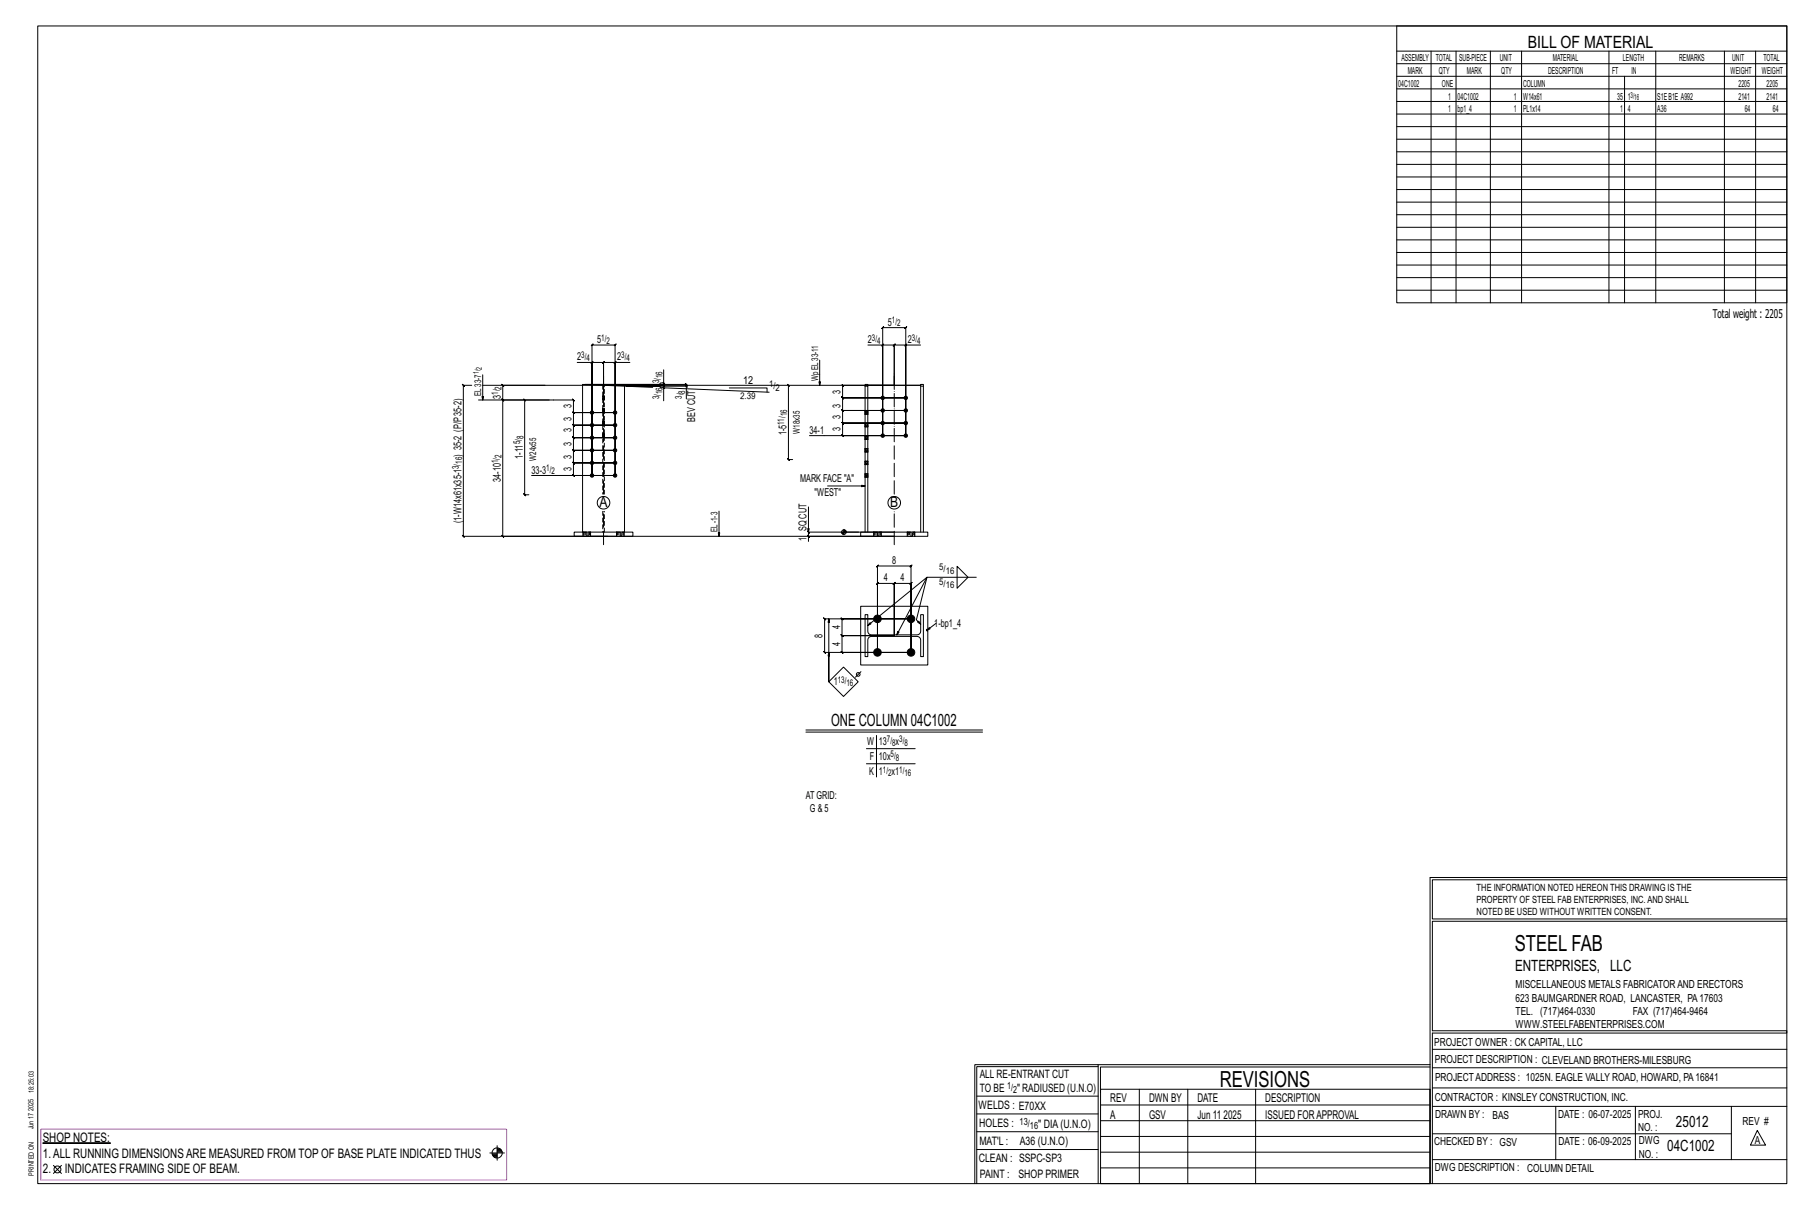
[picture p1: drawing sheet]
<svg xmlns="http://www.w3.org/2000/svg" width="914mm" height="610mm" viewBox="0 0 914 610" stroke-linecap="round" stroke-linejoin="round" font-family="sans-serif">
<g fill="#000" stroke="#000" stroke-width=".5">
<path d="M22 577h34z"/>
<circle cx="299" cy="215" r=".9"/>
<circle cx="299" cy="208" r=".9"/>
<circle cx="310" cy="215" r=".9"/>
<circle cx="310" cy="208" r=".9"/>
<circle cx="445" cy="201" r=".9"/>
<circle cx="445" cy="207" r=".9"/>
<circle cx="445" cy="220" r=".9"/>
<circle cx="445" cy="213" r=".9"/>
<circle cx="457" cy="207" r=".9"/>
<circle cx="457" cy="220" r=".9"/>
<circle cx="457" cy="201" r=".9"/>
<circle cx="457" cy="213" r=".9"/>
<circle cx="299" cy="234" r=".9"/>
<circle cx="299" cy="240" r=".9"/>
<circle cx="299" cy="221" r=".9"/>
<circle cx="299" cy="227" r=".9"/>
<circle cx="310" cy="240" r=".9"/>
<circle cx="310" cy="221" r=".9"/>
<circle cx="310" cy="227" r=".9"/>
<circle cx="310" cy="234" r=".9"/>
<circle cx="443" cy="312" r="1.9"/>
<circle cx="460" cy="312" r="1.9"/>
<circle cx="443" cy="329" r="1.9"/>
<circle cx="460" cy="329" r="1.9"/>
</g>
<g fill="none" stroke="#000" stroke-width=".5">
<path d="M19 13h883v584h-883zM705 13h197v140h-197zM705 26h197M705 32h197M705 39h197M722 26v127M735 26v127M752 26v127M768 26v127M812 26v127M820 39v114M836 26v127"/>
<path d="M870 26v127M886 26v127M705 45h197M705 51h197M705 58h197M705 64h197M705 70h197M705 77h197M705 83h197M705 89h197M705 96h197M705 102h197"/>
<path d="M705 108h197M705 115h197M705 121h197M705 127h197M705 134h197M705 140h197M705 146h197M438 174h7v46v-55v1l1-1h-1h12v1l1-1h-1v55v-46h8M445 174h6v1l1-1h-1v20M446 174l-1 1zM457 174h-6h1l-1 1v-1v20M458 174l-1 1z"/>
<path d="M238 194h-4h-1l1 1v-1v77l-1-1 1 1h217h-43v2M244 189v13M244 194h207M275 194h-21h-1l1 1v-1v8l-1-1 1 1h35v-1l1 1h-1v6l1 1-1-1h21h-21l1 1-1-1v7v-1l1 1h-1h21h-21v-1l1 1h-1v6v-1l1 1h-1h21h-21v-1l1 1h-1v6l1 1-1-1h21h-21l1 1-1-1v7v-1l1 1h-1h21h-21v-1l1 1h-1v6v-1l1 1h-1h21h-42M291 183h8v57v-66l-1 1 1-1h11v1l1-1h-1v66v-57h8M299 183h-1l1-1zM299 183h6h-1l1-1v1v19v-19h-1l1-1v1h5M304 200h.1M305 200h.1M310 183l1-1zM315 195h14M334 195l1 1z"/>
<path d="M334 193l1 1zM335 193v1h-1l1 1v-1h-29h29h-1l1 1v-1v2M335 187v6h-2v1h-38h51v-1l1 1h-1v1M335 196l53 2M346 194l1 1zM368 196h19v2M397 194l1 1zM398 194v38l-1-1 1 1h2M414 182v12M437 195h1v74M437 195v-1h2h27v75M437 195v74"/>
<path d="M438 195l1-1 26 1v74M451 194h-26l1 1-1-1v7v-1l1 1h-1h32h-32v-1l1 1h-1v6l1 1-1-1h32h-32l1 1-1-1v6l1 1-1-1h32h-32l1 1-1-1v7v-1l1 1h-1h32h-49M465 195h1M241 202h13M264 201l1 1zM265 202v48l-1-1 1 1h2M277 202h-23l-1-1 1 1v69l-1-1 1 1h53M304 202h.1M304 208h.1M304 206h.1M304 214h.1M304 213h.1"/>
<path d="M304 219h.1M305 202h.1M305 208h.1M305 206h.1M305 214h.1M305 213h.1M305 219h.1M346 201v-6h-30h17v1h2v6M437 207h.1M437 209h.1M437 214h.1M437 215h.1"/>
<path d="M438 207h.1M438 209h.1M438 214h.1M438 215h.1M304 221h.1M305 221h.1M437 220h.1M437 222h.1M437 226h.1M437 228h.1M437 233h.1M437 234h.1"/>
<path d="M437 239h.1M438 220h.1M438 222h.1M438 226h.1M438 228h.1M438 233h.1M438 234h.1M438 239h.1M363 258v13M408 256v13M418 245h19M437 241h.1"/>
<path d="M438 241h.1M290 269h29v2h-29zM294 269v-75l21 1v74M294 269h.1M294 271h.1M298 269h.1M298 271h.1M311 269h.1M311 271h.1M315 269h.1M315 271h.1M407 270l1 1z"/>
<path d="M424 269h9M425 269h1M425 270h1M426 267v3M426 268h1M426 267h.1M434 269h34v2h-34zM441 269h.1M441 271h.1M445 269h.1M445 271h.1M451 269h-43l-1-1 1 1v2"/>
<path d="M458 269h.1M458 271h.1M462 269h.1M462 271h.1M443 286h-1l1-1v1h17h-1l1-1v1v43v-35l-1 1 1-1h-9h1l-1 1v-1v27v-27h1l-1 1v-1h-8l-1 1 1-1v35zM483 286l6 5-6 6zM493 291h-25l-15 29M416 312h44h-35h-1l1 1v-1v9l-1-1 1 1h26h-26l-1-1 1 1v8h-1l1 1v-1h35h-44l1 1-1-1v-17l1 1zM418 312v32v-15M434 306h34v30h-34zM437 310h1v9v1h2h23l2-1v-9h1v21h-1v-8l-1-1-1-1h-24l-1 2v8h-1zM465 315l-3-2 6-22-30 25"/>
<path d="M468 318h.1M468 318v1M472 315l-4 3M434 339l-2 3M418 344l8-7 7 7-7 7zM407 368h89M407 369h89M437 378h25M442 371v21M437 385h25M722 443v154M722 443h180"/>
<path d="M902 444h-179v20h179M902 465h-179v55h179v1h-179v76M554 538h-61v59M554 537h168M722 538h-167v13M723 539h179M723 530h179M493 553h61M555 550h167v47h-167zM555 558h167M575 550v47M599 550v47"/>
<path d="M634 550v47M723 549h179M723 558h179M785 558v27M825 558v27M874 558v27M251 578v8M251 580h1M493 571h61M493 562h61M555 573h167M555 566h167"/>
<path d="M723 572h151M887 570l4 8h-8zM27 588l4 4M31 588l-4 4M247 582h8M248 582h3M248 583h3M249 583h2M249 584h2M251 581h2M251 580h2M492 597v-60h62v60"/>
<path d="M493 580h61M555 589h167M555 581h167M723 585h179"/>
<circle cx="305" cy="254" r="3"/>
<circle cx="451" cy="254" r="3"/>
<circle cx="426" cy="269" r="1.2"/>
<circle cx="433" cy="340" r=".9"/>
<circle cx="29" cy="590" r="1.8"/>
<circle cx="251" cy="582" r="2.6"/>
</g>
<path d="M21 570h235v26h-235z" fill="none" stroke="#f0f" stroke-width=".5"/>
<g fill="none" stroke="#000" stroke-width=".5" stroke-dasharray="2 1.4">
<path d="M304 194v55M305 200h-1M305 200h.1M438 195v-1M465 194v1M304 201h1zM304 202h.1M304 201v-1M304 207h1zM304 208h.1M304 207h.1M304 213l1 1z"/>
<path d="M304 214h.1M304 213h.1M304 220h1zM304 220h.1M304 202h1M304 208h1M304 214h1M305 206h-1M305 213h-1M305 219h-1M305 201h-1M305 202h.1"/>
<path d="M305 201l-1-1M305 207h-1M305 208h-1M305 208h.1M305 206h.1M305 207l-1-1M305 214h-1M305 214h.1M305 213h.1M305 219h.1M305 220l-1-1M437 208h1z"/>
<path d="M437 208h1M437 207h.1M437 209h.1M437 209h1M437 208l1 1M437 214l1 1zM437 214h1M437 214h.1M437 215h.1M437 215h1M438 207h-1M438 214h-1"/>
<path d="M438 207h.1M438 208v1M438 214h.1M438 215h.1M304 221h.1M304 221h1M305 220h-1M305 221h.1M437 221h1zM437 221h1M437 220h1M437 220h.1"/>
<path d="M437 222h.1M437 222h1M437 221l1 1M437 227h1zM437 227h1M437 226h.1M437 228h.1M437 228h1M437 227l1 1M437 233l1 1zM437 233h1M437 233h.1"/>
<path d="M437 234h.1M437 234h1M437 240h1zM437 240h1M437 239h1M437 239h.1M437 240l1 1M438 220h-1M438 226h-1M438 233h-1M438 239h-1M438 220h.1"/>
<path d="M438 221h.1M438 226h.1M438 227v1M438 233h.1M438 234h.1M438 239h.1M438 240h.1M304 258v11M305 249v-55M437 241h.1M437 241h1M294 269v2"/>
<path d="M294 269h.1M295 269h-1v2M295 269v2h-1M296 269h1v2h-1zM296 269h-1v2M296 271h-1M297 269v2M297 269h1v2h-1M298 269h.1M298 271h.1M298 271v-2M305 269v-11"/>
<path d="M311 269v2M311 269h.1M312 269h-1v2M312 269v2h-1M313 269h1v2h-1zM313 269h-1v2M313 271h-1M314 269v2M314 269h1v2h-1M315 269h.1M315 271h.1M315 271v-2"/>
<path d="M441 269v2M441 269h.1M442 269h-1v2M443 269h1v2h-1zM443 269h-1v2h-1M443 271h-1M444 269v2M444 269h1v2h-1M445 269h.1M445 271h.1M445 271v-2M458 269v2"/>
<path d="M458 269h.1M459 269h-1v2M460 269v2zM460 269h-1v2h-1M460 271h-1M460 269h1v2h-1M461 269h1v2h-1M462 269h.1M462 271h.1M462 271v-2"/>
</g>
<path d="M305 249v-61M451 249v-61M305 275v-17M451 275v-17" fill="none" stroke="#000" stroke-width=".5" stroke-dasharray="6.8 1 0 1"/>
<g font-size="11.2">
<text x="764" y="480">STEEL FAB</text>
<text x="616" y="548">REVISIONS</text>
</g>
<g font-size="8.6">
<text x="771" y="24">BILL OF MATERIAL</text>
<text x="419" y="366">ONE COLUMN 04C1002</text>
</g>
<g font-size="7.9">
<text x="765" y="490">ENTERPRISES, LLC</text>
<text x="846" y="569">25012</text>
<text x="841" y="581">04C1002</text>
</g>
<g font-size="7.3">
<text x="303" y="256">A</text>
<text x="449" y="256">B</text>
</g>
<g font-size="6.6">
<text x="22" y="576">SHOP NOTES:</text>
<text x="22" y="584">1.ALL RUNNING DIMENSIONSARE MEASURED FROM TOP OF BASE PLATE INDICATED THUS</text>
<text x="22" y="592">2.</text>
<text x="33" y="592">INDICATES FRAMING SIDE OF BEAM.</text>
</g>
<g font-size="6.1">
<text x="864" y="161">Total weight : 2205</text>
<text x="560" y="556">REV</text>
<text x="580" y="556">DWN BY</text>
<text x="604" y="556">DATE</text>
<text x="639" y="556">DESCRIPTION</text>
<text x="560" y="564">A</text>
<text x="580" y="564">GSV</text>
<text x="604" y="564">Jun 11</text>
<text x="617" y="564">2025</text>
<text x="639" y="564">ISSUED FORAPPROVAL</text>
</g>
<g font-size="5.9">
<text x="494" y="560">WELDS : E70XX</text>
<text x="494" y="569">HOLES :</text>
<text x="524" y="569">&quot; DIA(U.N.O)</text>
<text x="494" y="578">MAT'L :</text>
<text x="515" y="578">A36 (U.N.O)</text>
<text x="494" y="586">CLEAN : SSPC-SP3</text>
<text x="495" y="595">PAINT :</text>
<text x="514" y="595">SHOP PRIMER</text>
</g>
<g font-size="5.8">
<text x="494" y="544">ALL RE-ENTRANT CUT</text>
<text x="494" y="551">TO BE</text>
<text x="513" y="551">&quot; RADIUSED (U.N.O)</text>
</g>
<g font-size="5.6">
<text x="765" y="499">MISCELLANEOUS METALS FABRICATORAND ERECTORS</text>
<text x="765" y="505">623 BAUMGARDNER ROAD, LANCASTER, PA17603</text>
<text x="765" y="512">TEL. (717)464-0330</text>
<text x="824" y="512">FAX (717)464-9464</text>
<text x="765" y="519">WWW.STEELFABENTERPRISES.COM</text>
<text x="724" y="528">PROJECT OWNER : CK CAPITAL, LLC</text>
<text x="724" y="537">PROJECT DESCRIPTION : CLEVELAND BROTHERS-MILESBURG</text>
<text x="724" y="545">PROJECTADDRESS : 1025N. EAGLE VALLY ROAD, HOWARD, PA16841</text>
<text x="724" y="556">CONTRACTOR : KINSLEY CONSTRUCTION, INC.</text>
<text x="724" y="564">DRAWN BY :</text>
<text x="753" y="564">BAS</text>
<text x="786" y="564">DATE : 06-07-2025</text>
<text x="827" y="564">PROJ.</text>
<text x="879" y="568">REV #</text>
<text x="827" y="571">NO. :</text>
<text x="724" y="578">CHECKED BY : GSV</text>
<text x="787" y="578">DATE : 06-09-2025</text>
<text x="827" y="578">DWG</text>
<text x="886" y="578">A</text>
<text x="827" y="584">NO. :</text>
<text x="724" y="591">DWG DESCRIPTION : COLUMN DETAIL</text>
</g>
<g font-size="5.5">
<text x="448" y="164">5</text>
<text x="301" y="173">5</text>
<text x="438" y="173">2</text>
<text x="458" y="173">2</text>
<text x="291" y="182">2</text>
<text x="311" y="182">2</text>
<text x="375" y="194">12</text>
<text x="253" y="201" transform="rotate(-90 253 201)">3</text>
<text x="424" y="199" transform="rotate(-90 424 199)">3</text>
<text x="288" y="206" transform="rotate(-90 288 206)">3</text>
<text x="424" y="206" transform="rotate(-90 424 206)">3</text>
<text x="288" y="212" transform="rotate(-90 288 212)">3</text>
<text x="351" y="213" transform="rotate(-90 351 213)">BEV CUT</text>
<text x="424" y="211" transform="rotate(-90 424 211)">3</text>
<text x="288" y="218" transform="rotate(-90 288 218)">3</text>
<text x="397" y="220" transform="rotate(-90 397 220)">1-5</text>
<text x="408" y="219">34-1</text>
<text x="424" y="218" transform="rotate(-90 424 218)">3</text>
<text x="288" y="225" transform="rotate(-90 288 225)">3</text>
<text x="233" y="231" transform="rotate(-90 233 231)">) 35-2 (P/P35-2)</text>
<text x="264" y="232" transform="rotate(-90 264 232)">1-11</text>
<text x="288" y="231" transform="rotate(-90 288 231)">3</text>
<text x="268" y="239">33-3</text>
<text x="288" y="238" transform="rotate(-90 288 238)">3</text>
<text x="253" y="243" transform="rotate(-90 253 243)">34-10</text>
<text x="404" y="243">MARK FACE &quot;A&quot;</text>
<text x="411" y="251">&quot;WEST&quot;</text>
<text x="233" y="264" transform="rotate(-90 233 264)">(1-W14x61x35-1</text>
<text x="407" y="268" transform="rotate(-90 407 268)">SQ CUT</text>
<text x="407" y="273" transform="rotate(-90 407 273)">1</text>
<text x="450" y="285">8</text>
<text x="446" y="293">4</text>
<text x="454" y="293">4</text>
<text x="424" y="318" transform="rotate(-90 424 318)">4</text>
<text x="471" y="316">1-bp1_4</text>
<text x="415" y="322" transform="rotate(-90 415 322)">8</text>
<text x="424" y="326" transform="rotate(-90 424 326)">4</text>
<text x="421" y="346">1</text>
<text x="438" y="376">W</text>
<text x="444" y="376">13</text>
<text x="452" y="376">x</text>
<text x="439" y="383">F</text>
<text x="444" y="383">10x</text>
<text x="439" y="391">K</text>
<text x="444" y="391">1</text>
<text x="450" y="391">x1</text>
<text x="407" y="403">AT GRID:</text>
<text x="409" y="410">G &amp; 5</text>
</g>
<g font-size="5">
<text x="745" y="450">THE INFORMATION NOTED HEREON THIS DRAWING IS THE</text>
<text x="745" y="456">PROPERTY OF STEEL FAB ENTERPRISES, INC.AND SHALL</text>
<text x="745" y="462">NOTED BE USED WITHOUT WRITTEN CONSENT.</text>
<text x="508" y="550">1/</text>
<text x="511" y="551">2</text>
<text x="515" y="568">13/</text>
<text x="520" y="570">16</text>
</g>
<g font-size="4.9">
<text x="707" y="31">ASSEMBLY</text>
<text x="725" y="31">TOTAL</text>
<text x="736" y="31">SUB-PIECE</text>
<text x="757" y="31">UNIT</text>
<text x="784" y="31">MATERIAL</text>
<text x="819" y="31">LENGTH</text>
<text x="847" y="31">REMARKS</text>
<text x="874" y="31">UNIT</text>
<text x="890" y="31">TOTAL</text>
<text x="710" y="37">MARK</text>
<text x="726" y="37">QTY</text>
<text x="740" y="37">MARK</text>
<text x="758" y="37">QTY</text>
<text x="781" y="37">DESCRIPTION</text>
<text x="814" y="37">FT</text>
<text x="823" y="37">IN</text>
<text x="873" y="37">WEIGHT</text>
<text x="889" y="37">WEIGHT</text>
<text x="706" y="44">04C1002</text>
<text x="728" y="44">ONE</text>
<text x="769" y="44">COLUMN</text>
<text x="877" y="44">2205</text>
<text x="891" y="44">2205</text>
<text x="731" y="50">1</text>
<text x="736" y="50">04C1002</text>
<text x="764" y="50">1</text>
<text x="769" y="50">W14x61</text>
<text x="816" y="50">35</text>
<text x="821" y="50">1</text>
<text x="836" y="50">S1EB1E A992</text>
<text x="877" y="50">2141</text>
<text x="891" y="50">2141</text>
<text x="731" y="57">1</text>
<text x="736" y="57">bp1_4</text>
<text x="764" y="57">1</text>
<text x="769" y="57">PL1x14</text>
<text x="818" y="57">1</text>
<text x="821" y="57">4</text>
<text x="836" y="57">A36</text>
<text x="880" y="57">64</text>
<text x="895" y="57">64</text>
</g>
<g font-size="4.7">
<text x="450" y="163">1/</text>
<text x="453" y="165">2</text>
<text x="303" y="172">1/</text>
<text x="306" y="174">2</text>
<text x="440" y="172">3/</text>
<text x="443" y="174">4</text>
<text x="460" y="172">3/</text>
<text x="463" y="174">4</text>
<text x="293" y="181">3/</text>
<text x="296" y="182">4</text>
<text x="313" y="181">3/</text>
<text x="316" y="182">4</text>
<text x="334" y="191" transform="rotate(-90 334 191)">16</text>
<text x="253" y="197" transform="rotate(-90 253 197)">2</text>
<text x="333" y="193" transform="rotate(-90 333 193)">3/</text>
<text x="388" y="195">1/</text>
<text x="391" y="197">2</text>
<text x="413" y="192" transform="rotate(-90 413 192)">Wp EL33-11</text>
<text x="243" y="200" transform="rotate(-90 243 200)">EL33-7</text>
<text x="251" y="199" transform="rotate(-90 251 199)">1/</text>
<text x="333" y="202" transform="rotate(-90 333 202)">3/</text>
<text x="334" y="199" transform="rotate(-90 334 199)">16</text>
<text x="344" y="201" transform="rotate(-90 344 201)">3/</text>
<text x="346" y="199" transform="rotate(-90 346 199)">8</text>
<text x="374" y="201" transform="rotate(2 374 201)">2.39</text>
<text x="396" y="214" transform="rotate(-90 396 214)">11/</text>
<text x="397" y="210" transform="rotate(-90 397 210)">16</text>
<text x="264" y="222" transform="rotate(-90 264 222)">8</text>
<text x="404" y="219" transform="rotate(-90 404 219)">W18x35</text>
<text x="263" y="224" transform="rotate(-90 263 224)">5/</text>
<text x="251" y="234" transform="rotate(-90 251 234)">1/</text>
<text x="253" y="231" transform="rotate(-90 253 231)">2</text>
<text x="271" y="233" transform="rotate(-90 271 233)">W24x55</text>
<text x="232" y="237" transform="rotate(-90 232 237)">3/</text>
<text x="233" y="234" transform="rotate(-90 233 234)">16</text>
<text x="276" y="238">1/</text>
<text x="278" y="239">2</text>
<text x="362" y="269" transform="rotate(-90 362 269)">EL-1-3</text>
<text x="474" y="288">5/</text>
<text x="477" y="289">16</text>
<text x="474" y="295">5/</text>
<text x="477" y="297">16</text>
<text x="423" y="345">13/</text>
<text x="427" y="346">16</text>
<text x="448" y="375">7/</text>
<text x="450" y="376">8</text>
<text x="454" y="375">3/</text>
<text x="456" y="376">8</text>
<text x="449" y="382">5/</text>
<text x="452" y="384">8</text>
<text x="446" y="390">1/</text>
<text x="454" y="390">1/</text>
<text x="448" y="392">2</text>
<text x="456" y="392">16</text>
</g>
<g font-size="4.2">
<text x="823" y="49">3/</text>
<text x="825" y="51">16</text>
</g>
<g font-size="4">
<text x="242" y="189" transform="rotate(-90 242 189)">1/</text>
<text x="243" y="187" transform="rotate(-90 243 187)">2</text>
</g>
<g font-size="3.7">
<text x="17" y="551" transform="rotate(-90 17 551)">18:25:03</text>
<text x="17" y="561" transform="rotate(-90 17 561)">2025</text>
<text x="17" y="570" transform="rotate(-90 17 570)">Jun 17</text>
<text x="17" y="593" transform="rotate(-90 17 593)">PRINTED ON</text>
</g>
</svg>
